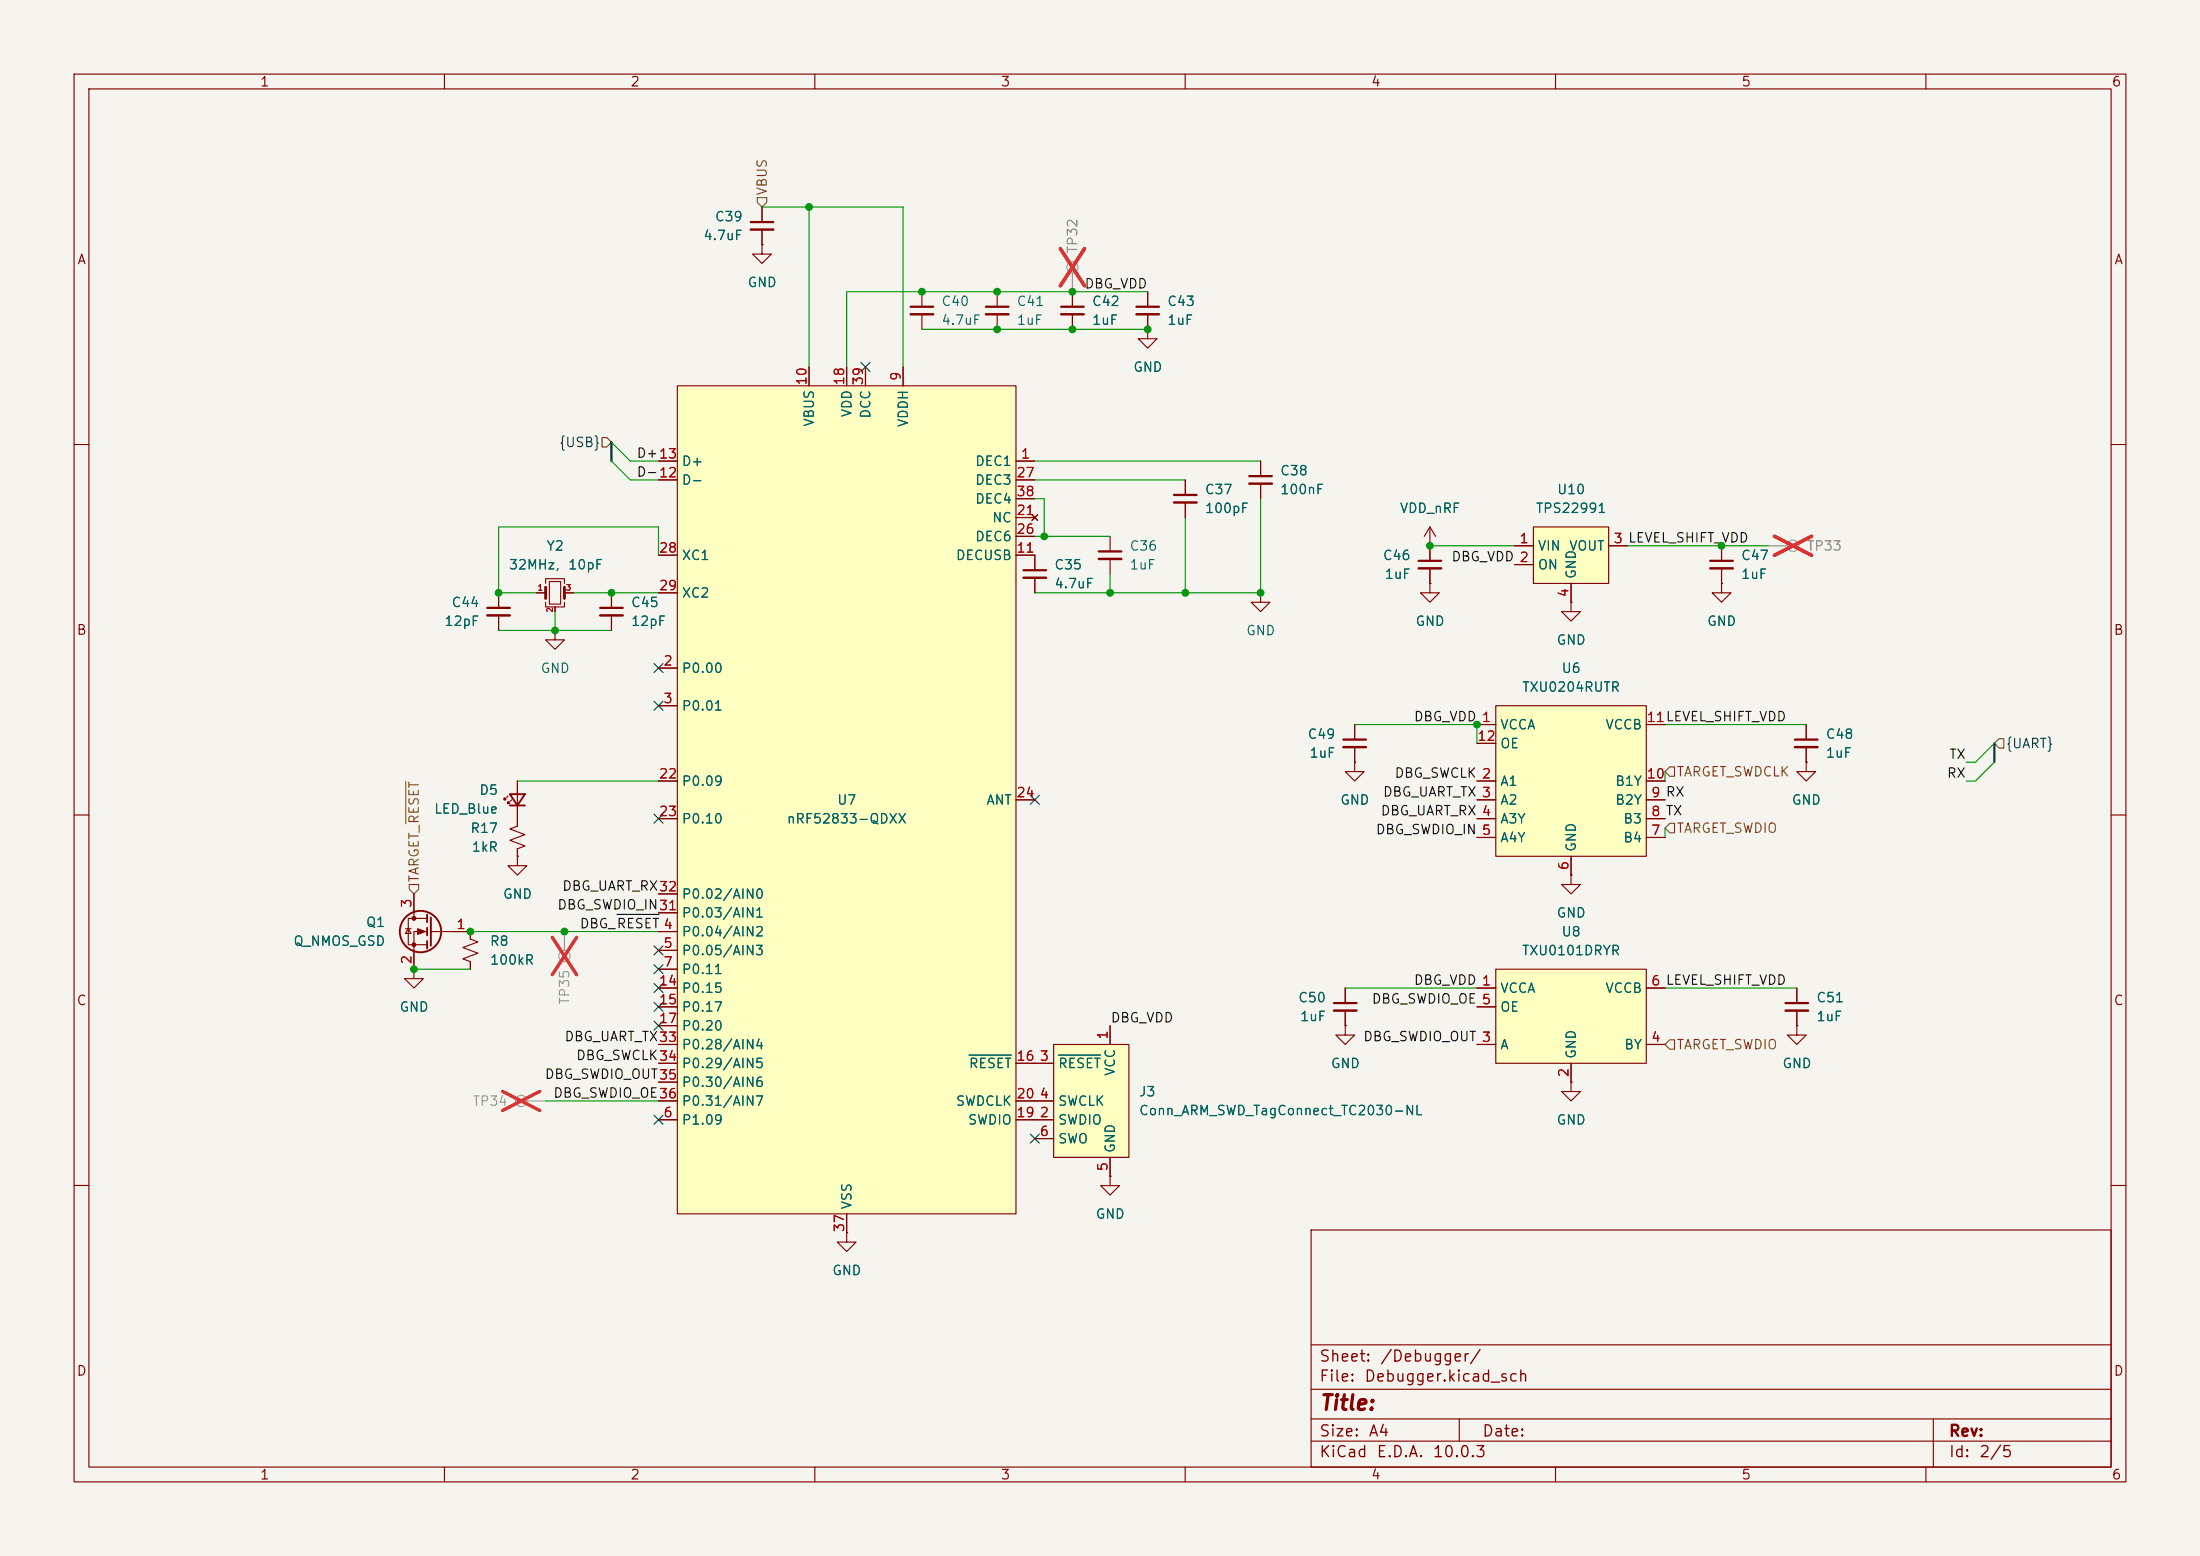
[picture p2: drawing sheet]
<svg xmlns="http://www.w3.org/2000/svg" width="297mm" height="210mm" viewBox="0 0 297 210" stroke-linecap="round" stroke-linejoin="round" font-family="sans-serif">
<path d="M0 0h297v210h-297z" fill="#f5f4ef" stroke="#f5f4ef" stroke-width=".14"/>
<g fill="none" stroke="#840000" stroke-width=".15">
<path d="M10 10h277v190h-277zM12 12h273v186h-273zM60 10v2M110 10v2M160 10v2M210 10v2M260 10v2M10 60h2M193 78.7v1.3h1.3l-1.3 1.3-1.2-1.3h1.2M193 78.7h.1M285 60h2M10 110h2"/>
<path d="M285 110h2M212.1 146.1v1.2h1.3l-1.3 1.3-1.3-1.3h1.3M212.1 146.1h.1M10 160h2M177 166h108v32h-108zM285 160h2M60 198v2M110 198v2M160 198v2M177 194.5h108M177 191.5h108M177 187.5h108"/>
<path d="M177 181.5h108M197 191.5v3M210 198v2M260 198v2M261 191.5v6.5"/>
</g>
<path d="M201.9 130.8h20.3v12.7h-20.3z" fill="#ffffc2"/>
<g fill="none" stroke="#840000" stroke-width=".15">
<path d="M67.3 80v2M67.3 83.1v2M74.9 85.1v1.3h1.3l-1.3 1.2-1.2-1.2h1.2M74.9 85.1h.1M82.5 80v2M82.5 83.1v2M212.1 81.3v1.3h1.3l-1.3 1.2-1.3-1.2h1.3M212.1 81.3h.1M212.1 118.1v1.3h1.3l-1.3 1.3-1.3-1.3h1.3M212.1 118.1h.1M54.7 125.3h.8M55.1 125.3l.4 .7h-.8z"/>
<path d="M55.9 130.8v1.3h1.2l-1.2 1.3-1.3-1.3h1.3M55.9 130.8h.1M55.9 120.7v3.3M57.7 124h-2.6v3.5h2.6M57.7 125.7h-1.8v5.1M58.2 125.7h5.3M199.4 133.4h2.5M199.4 135.9h2.5M201.9 130.8h20.3v12.7h-20.3zM222.2 133.4h2.6M199.4 141h2.5M212.1 143.5v2.6"/>
<path d="M222.2 141h2.6"/>
</g>
<path d="M65.8 82h3M81 82h3.1" fill="none" stroke="#840000" stroke-width=".3"/>
<path d="M65.8 83.1h3M81 83.1h3.1" fill="none" stroke="#840000" stroke-width=".33"/>
<g fill="none" stroke="#840000" stroke-width=".25">
<path d="M57.7 123.4v1.1M57.7 125.2v1M57.7 127v1M58.2 123.8v3.8"/>
<circle cx="56.8" cy="125.7" r="2.79"/>
</g>
<g fill="#840000" stroke="#840000" stroke-width=".15">
<path d="M56.4 125.3l1 .4-1 .4z"/>
<circle cx="55.9" cy="124" r=".25"/>
<circle cx="55.9" cy="127.5" r=".25"/>
</g>
<g fill="none" stroke="#9c9b98" stroke-width=".15">
<path d="M76.2 125.7v2.6M71.1 148.6h2.6"/>
<circle cx="76.2" cy="129" r=".76"/>
<circle cx="70.4" cy="148.6" r=".76"/>
</g>
<path d="M74.6 126.5l3.2 5M77.8 126.5l-3.2 5M67.8 147.3l5.1 2.6M72.9 147.3l-5.1 2.6" fill="none" stroke="#e12e31" stroke-width=".46"/>
<path d="M201.9 95.3h20.3v20.3h-20.3z" fill="#ffffc2"/>
<g fill="none" stroke="#840000" stroke-width=".15">
<path d="M199.4 97.8h2.5M201.9 95.3h20.3v20.3h-20.3zM222.2 97.8h2.6M68.6 107.4l-.5 .6v-.3v.3h.2M69.1 108l-.5 .5v-.3v.3h.2M69.8 105.4v6.1l-1 .4 2.1 .7-2.1 .8 2.1 .8-1.1 .4v1M199.4 105.4h2.5M199.4 108h2.5M199.4 110.5h2.5M199.4 113h2.5M199.4 100.3h2.5M212.1 115.6v2.5"/>
<path d="M222.2 105.4h2.6M222.2 108h2.6M222.2 110.5h2.6M222.2 113h2.6M63.5 125.7v1l1 .4-2 .8 2 .8-2 .7 1 .4v1M181.6 138.4v1.3h1.3l-1.3 1.3-1.3-1.3h1.3M181.6 138.4h.1"/>
</g>
<path d="M68.8 107.2h2.1l-1.1 1.5zM68.8 108.7h2.1" fill="none" stroke="#840000" stroke-width=".25"/>
<path d="M207 71.1h10.2v7.6h-10.2z" fill="#ffffc2"/>
<g fill="none" stroke="#840000" stroke-width=".15">
<path d="M102.9 33v1.3h1.2l-1.2 1.3-1.3-1.3h1.3M102.9 33h.1M102.9 27.9v2.1M102.9 31v2M124.5 39.4v2M134.6 39.4v2M144.8 39.4v2M154.9 39.4v2M124.5 42.4v2.1M134.6 42.4v2.1M144.8 42.4v2.1M154.9 44.5v1.2h1.3l-1.3 1.3-1.2-1.3h1.2"/>
<path d="M154.9 44.5h.1M154.9 42.4v2.1M73.7 78.7v-.6h2.5v.6M74.2 78.5h1.5v3h-1.5zM139.7 74.9v2.1M139.7 78v2M149.9 72.4v2M149.9 75.4v2.1M170.2 62.2v2.1M170.2 65.3v2M193 73.7h.1M193 71.1v4.6"/>
<path d="M193 76.7v2M193 71.1l-.7 1.3M193 71.1l.8 1.3M204.5 73.7h2.5M204.5 76.2h2.5M207 71.1h10.2v7.6h-10.2zM212.1 78.7v2.6M217.2 73.7h2.5M232.4 78.7v1.3h-1.3l1.3 1.3 1.3-1.3h-1.3M232.4 78.7h.1M232.4 73.7v2M232.4 76.7v2"/>
<path d="M72.4 80h1.3M73.7 81.3v.6h2.5v-.6M74.9 81.9v.7M76.2 80h1.3M170.2 80v1.3h1.2l-1.2 1.3-1.3-1.3h1.3M170.2 80h.1M182.9 97.8v2M243.8 97.8v2M182.9 102.9v1.2h1.2l-1.2 1.3-1.3-1.3h1.3M182.9 102.9h.1M182.9 100.8v2.1M243.8 102.9v1.2h-1.2l1.2 1.3 1.3-1.3h-1.3"/>
<path d="M243.8 102.9h.1M243.8 100.8v2.1M242.6 138.4v1.3h-1.3l1.3 1.3 1.2-1.3h-1.2M242.6 138.4h.1M149.9 158.8v1.2h1.2l-1.2 1.3-1.3-1.3h1.3M149.9 158.8h.1"/>
</g>
<path d="M101.3 30h3.1M122.9 41.4h3.1M133.1 41.4h3M143.3 41.4h3M153.4 41.4h3.1M138.2 77h3M148.3 74.4h3.1M168.7 64.3h3M191.5 75.7h3.1M230.9 75.7h3M181.4 99.8h3M242.3 99.8h3.1" fill="none" stroke="#840000" stroke-width=".3"/>
<path d="M101.3 31h3.1M122.9 42.4h3.1M133.1 42.4h3M143.3 42.4h3M153.4 42.4h3.1M138.2 78h3M148.3 75.4h3.1M168.7 65.3h3M191.5 76.7h3.1M230.9 76.7h3M181.4 100.8h3M242.3 100.8h3.1" fill="none" stroke="#840000" stroke-width=".33"/>
<g fill="none" stroke="#9c9b98" stroke-width=".15">
<path d="M144.8 36.8v2.6M238.8 73.7h2.5"/>
<circle cx="144.8" cy="36.1" r=".76"/>
<circle cx="242.1" cy="73.7" r=".76"/>
</g>
<path d="M143.1 33.6l3.3 5M146.4 33.6l-3.3 5M239.5 72.4l5.1 2.5M244.6 72.4l-5.1 2.5" fill="none" stroke="#e12e31" stroke-width=".46"/>
<path d="M73.7 79.2v1.6M76.2 79.2v1.6" fill="none" stroke="#840000" stroke-width=".38"/>
<path d="M142.2 141h10.2v15.2h-10.2z" fill="#ffffc2"/>
<path d="M149.9 138.4v2.6M181.6 133.4v2M181.6 136.4v2M139.7 151.1h2.5M139.7 143.5h2.5M139.7 148.6h2.5M139.7 153.7h2.5M142.2 141h10.2v15.2h-10.2zM149.9 156.2v2.6" fill="none" stroke="#840000" stroke-width=".15"/>
<path d="M142.9 142.4h5.7" fill="none" stroke="#006464" stroke-width=".15"/>
<path d="M180.1 135.4h3" fill="none" stroke="#840000" stroke-width=".3"/>
<path d="M180.1 136.4h3" fill="none" stroke="#840000" stroke-width=".33"/>
<path d="M91.4 52.1h45.8v111.7h-45.8z" fill="#ffffc2"/>
<g fill="none" stroke="#840000" stroke-width=".15">
<path d="M102.9 33h.1M102.9 27.9v2.1M102.9 31v2M144.8 39.4v2M154.9 39.4v2M91.4 52.1h45.8v111.7h-45.8zM109.2 49.5v2.6M114.3 49.5v2.6M116.8 49.5v2.6M121.9 49.5v2.6M144.8 42.4v2.1M154.9 44.5h.1"/>
<path d="M154.9 42.4v2.1M88.9 74.9h2.5M88.9 64.8h2.5M88.9 62.2h2.5M137.2 74.9h2.5v2.1M137.2 64.8h2.5M137.2 62.2h2.5M137.2 69.9h2.5M137.2 72.4h2.5M137.2 67.3h2.5M139.3 69.5l.8 .7M139.7 78v2"/>
<path d="M140.1 69.5l-.8 .7M160 64.8v2M160 67.8v2.1M170.2 62.2v2.1M170.2 65.3v2M193 78.7h.1M193 73.7h.1M193 73.7v2M193 76.7v2M204.5 73.7h2.5M204.5 76.2h2.5M212.1 78.7v2.6"/>
<path d="M217.2 73.7h2.5M232.4 78.7h.1M232.4 73.7v2M232.4 76.7v2M67.3 80v2M67.3 83.1v2M72.4 80h1.3M74.9 81.9v.7M76.2 80h1.3M82.5 80v2M82.5 83.1v2M88.9 80h2.5"/>
<path d="M88.9 90.2h2.5M88.9 95.3h2.5M182.9 97.8v2M199.4 97.8h2.5M212.1 81.3h.1M222.2 97.8h2.6M243.8 97.8v2M69.8 115.6v1.2h1.3l-1.3 1.3-1.2-1.3h1.2M69.8 115.6h.1M69.8 105.4v1.8M69.8 108.7v2.8M69.8 114.6v1"/>
<path d="M88.9 105.4h2.5M88.9 110.5h2.5M137.2 108h2.5M182.9 102.9h.1M182.9 100.8v2.1M199.4 105.4h2.5M199.4 110.5h2.5M199.4 108h2.5M199.4 113h2.5M199.4 100.3h2.5M212.1 118.1h.1M212.1 115.6v2.5"/>
<path d="M222.2 105.4h2.6M222.2 110.5h2.6M222.2 108h2.6M222.2 113h2.6M243.8 102.9h.1M243.8 100.8v2.1M55.9 130.8h.1M55.9 120.7v2.5M55.9 128.3v2.5M61 125.7h2.5v1M63.5 129.8v1M88.9 125.7h2.5"/>
<path d="M88.9 128.3h2.5M88.9 130.8h2.5M88.9 133.4h2.5M88.9 135.9h2.5M88.9 138.4h2.5M88.9 123.2h2.5M88.9 120.7h2.5M149.9 138.4v2.6M181.6 138.4h.1M181.6 133.4v2M181.6 136.4v2M199.4 133.4h2.5"/>
<path d="M199.4 135.9h2.5M222.2 133.4h2.6M242.6 138.4h.1M242.6 133.4v2M242.6 136.4v2M88.9 151.1h2.5M88.9 148.6h2.5M88.9 141h2.5M88.9 143.5h2.5M88.9 146.1h2.5M137.2 151.1h5M137.2 148.6h5"/>
<path d="M137.2 143.5h5M139.7 153.7h2.5M149.9 158.8h.1M149.9 156.2v2.6M199.4 141h2.5M212.1 146.1h.1M212.1 143.5v2.6M222.2 141h2.6M114.3 166.4v1.2h1.3l-1.3 1.3-1.3-1.3h1.3M114.3 166.4h.1M114.3 163.8v2.6"/>
</g>
<path d="M130.8 142.4h5.7M142.9 142.4h5.7" fill="none" stroke="#006464" stroke-width=".15"/>
<path d="M158.5 66.8h3M241 135.4h3.1" fill="none" stroke="#840000" stroke-width=".3"/>
<path d="M158.5 67.8h3M241 136.4h3.1" fill="none" stroke="#840000" stroke-width=".33"/>
<path d="M102.2 26.7h1.3v.6l-.6 .6-.7-.6zM81.3 59.1h.6l.6 .6-.6 .6h-.6zM54.8 105.5v5.7M55.2 119.4h1.3v.6l-.6 .7-.7-.7zM225.4 111.1h.7v1.3h-.7l-.6-.6zM225.4 103.5h.7v1.3h-.7l-.6-.7zM269.2 100.3l.7-.6h.6v1.3h-.6zM225.4 140.3h.7v1.3h-.7l-.6-.6z" fill="none" stroke="#725600" stroke-width=".15"/>
<path d="M83.3 123.4h5.7" fill="none" stroke="#0f0f0f" stroke-width=".15"/>
<path d="M82.5 59.7v2.5M269.2 100.3v2.6" fill="none" stroke="#000084" stroke-width=".3"/>
<g fill="none" stroke="#009600" stroke-width=".15">
<path d="M102.9 27.9h19v21.6M109.2 27.9v21.6M154.9 39.4h-40.6v10.1M82.5 59.7l2.6 2.5h3.8M124.5 44.5h30.4M82.5 62.2l2.6 2.6h3.8M88.9 74.9v-3.8h-21.6v8.9h5.1M139.7 62.2h30.5M139.7 72.4h10.2M139.7 67.3h1.3v5.1M139.7 64.8h20.3M149.9 77.5v2.5"/>
<path d="M160 69.9v10.1M170.2 67.3v12.7h-30.5M193 73.7h11.5M219.7 73.7h19.1M67.3 85.1h15.2M74.9 82.6v2.5M77.5 80h11.4M182.9 97.8h16.5v2.5M224.8 97.8h19M69.8 105.4h19.1M224.8 104.1v1.3M224.8 111.8v1.2"/>
<path d="M269.2 100.3l-2.5 2.6h-1.3M269.2 102.9l-2.5 2.5h-1.3M55.9 130.8h7.6M63.5 125.7h25.4M181.6 133.4h17.8M224.8 133.4h17.8M73.7 148.6h15.2"/>
</g>
<g fill="none" stroke="#000084" stroke-width=".15">
<path d="M116.2 48.9l1.2 1.2M117.4 48.9l-1.2 1.2M88.3 94.6l1.2 1.3M88.3 89.6l1.2 1.2M89.5 94.6l-1.2 1.3M89.5 89.6l-1.2 1.2M88.3 109.9l1.2 1.2M89.5 109.9l-1.2 1.2M139.1 107.3l1.2 1.3M140.3 107.3l-1.2 1.3M88.3 127.7l1.2 1.2M88.3 132.7l1.2 1.3"/>
<path d="M88.3 137.8l1.2 1.2M88.3 135.3l1.2 1.2M88.3 130.2l1.2 1.2M89.5 127.7l-1.2 1.2M89.5 132.7l-1.2 1.3M89.5 137.8l-1.2 1.2M89.5 135.3l-1.2 1.2M89.5 130.2l-1.2 1.2M88.3 150.5l1.2 1.2M89.5 150.5l-1.2 1.2M139.1 153.1l1.2 1.2M140.3 153.1l-1.2 1.2"/>
</g>
<path d="M144.8 36.8v2.6M238.8 73.7h2.5" fill="none" stroke="#9c9b98" stroke-width=".15"/>
<path d="M143.1 33.6l3.3 5M146.4 33.6l-3.3 5M239.5 72.4l5.1 2.5M244.6 72.4l-5.1 2.5" fill="none" stroke="#e12e31" stroke-width=".46"/>
<g fill="#009600" stroke="#009600" stroke-width=".14">
<circle cx="141" cy="72.4" r=".46"/>
<circle cx="124.5" cy="39.4" r=".46"/>
<circle cx="160" cy="80" r=".46"/>
<circle cx="154.9" cy="44.5" r=".46"/>
<circle cx="144.8" cy="44.5" r=".46"/>
<circle cx="144.8" cy="39.4" r=".46"/>
<circle cx="134.6" cy="44.5" r=".46"/>
<circle cx="76.2" cy="125.7" r=".46"/>
<circle cx="55.9" cy="130.8" r=".46"/>
<circle cx="63.5" cy="125.7" r=".46"/>
<circle cx="67.3" cy="80" r=".46"/>
<circle cx="74.9" cy="85.1" r=".46"/>
<circle cx="232.4" cy="73.7" r=".46"/>
<circle cx="82.5" cy="80" r=".46"/>
<circle cx="109.2" cy="27.9" r=".46"/>
<circle cx="134.6" cy="39.4" r=".46"/>
<circle cx="193" cy="73.7" r=".46"/>
<circle cx="199.4" cy="97.8" r=".46"/>
<circle cx="170.2" cy="80" r=".46"/>
<circle cx="149.9" cy="80" r=".46"/>
</g>
<text font-size="2" fill="#840000" x="178" y="190.8">Title:</text>
<g font-size="1.5" fill="#840000">
<text x="178" y="184.2">Sheet:</text>
<text x="186.2" y="184.2">/Debugger/</text>
<text x="178" y="186.9">File:</text>
<text x="184.1" y="186.9">Debugger.kicad_sch</text>
<text x="178" y="197.1">KiCad</text>
<text x="178" y="194.3">Size:</text>
<text x="184.7" y="194.3">A4</text>
<text x="185.7" y="197.1">E.D.A.</text>
<text x="193.3" y="197.1">10.0.3</text>
<text x="200" y="194.3">Date:</text>
<text x="263" y="194.3">Rev:</text>
<text x="263" y="197.1">Id:</text>
<text x="267.1" y="197.1">2/5</text>
</g>
<g font-size="1.3" fill="#840000">
<text x="35" y="12">1</text>
<text x="85" y="12">2</text>
<text x="135" y="12">3</text>
<text x="185" y="12">4</text>
<text x="235" y="12">5</text>
<text x="285" y="12">6</text>
<text x="10.3" y="36">A</text>
<text x="285.3" y="36">A</text>
<text x="10.3" y="86">B</text>
<text x="285.3" y="86">B</text>
<text x="10.3" y="136">C</text>
<text x="285.3" y="136">C</text>
<text x="10.3" y="186">D</text>
<text x="285.3" y="186">D</text>
<text x="35" y="200">1</text>
<text x="85" y="200">2</text>
<text x="135" y="200">3</text>
<text x="185" y="200">4</text>
<text x="235" y="200">5</text>
<text x="285" y="200">6</text>
</g>
<g font-size="1.3" fill="#725600">
<text x="103.8" y="26.5" transform="rotate(-90 103.8 26.5)">VBUS</text>
<text x="226.3" y="105.1">TARGET_SWDCLK</text>
<text x="226.3" y="112.7">TARGET_SWDIO</text>
<text x="56.9" y="119.2" transform="rotate(-90 56.9 119.2)">TARGET_RESET</text>
<text x="226.3" y="141.9">TARGET_SWDIO</text>
</g>
<g font-size="1.3" fill="#006464">
<text x="94.9" y="32.7">4.7uF</text>
<text x="96.4" y="30.2">C39</text>
<text x="100.8" y="39.1">GND</text>
<text x="127" y="41.6">C40</text>
<text x="137.2" y="41.6">C41</text>
<text x="147.3" y="41.6">C42</text>
<text x="157.5" y="41.6">C43</text>
<text x="127" y="44.2">4.7uF</text>
<text x="137.2" y="44.2">1uF</text>
<text x="147.3" y="44.2">1uF</text>
<text x="157.5" y="44.2">1uF</text>
<text x="152.9" y="50.5">GND</text>
<text x="110.2" y="57.7" transform="rotate(-90 110.2 57.7)">VBUS</text>
<text x="115.3" y="56.4" transform="rotate(-90 115.3 56.4)">VDD</text>
<text x="117.8" y="56.6" transform="rotate(-90 117.8 56.6)">DCC</text>
<text x="122.9" y="57.7" transform="rotate(-90 122.9 57.7)">VDDH</text>
<text x="91.9" y="65.7">D-</text>
<text x="91.9" y="63.2">D+</text>
<text x="131.6" y="63.2">DEC1</text>
<text x="131.6" y="65.7">DEC3</text>
<text x="172.7" y="64.5">C38</text>
<text x="131.6" y="68.3">DEC4</text>
<text x="133.8" y="70.8">NC</text>
<text x="162.6" y="69.6">100pF</text>
<text x="162.6" y="67">C37</text>
<text x="172.7" y="67">100nF</text>
<text x="188.9" y="69.6">VDD_nRF</text>
<text x="207.2" y="69.6">TPS22991</text>
<text x="210.1" y="67">U10</text>
<text x="68.6" y="77.2">32MHz,</text>
<text x="73.7" y="74.6">Y2</text>
<text x="76.6" y="77.2">10pF</text>
<text x="91.9" y="75.9">XC1</text>
<text x="128.9" y="75.9">DECUSB</text>
<text x="131.6" y="73.4">DEC6</text>
<text x="142.2" y="77.2">C35</text>
<text x="152.4" y="77.2">1uF</text>
<text x="152.4" y="74.6">C36</text>
<text x="186.6" y="75.9">C46</text>
<text x="207.5" y="74.6">VIN</text>
<text x="207.5" y="77.2">ON</text>
<text x="211.7" y="74.6">VOUT</text>
<text x="235" y="75.9">C47</text>
<text x="60.9" y="82.3">C44</text>
<text x="85.1" y="82.3">C45</text>
<text x="91.9" y="81">XC2</text>
<text x="142.2" y="79.7">4.7uF</text>
<text x="186.8" y="78.4">1uF</text>
<text x="213.1" y="78.2" transform="rotate(-90 213.1 78.2)">GND</text>
<text x="235" y="78.4">1uF</text>
<text x="59.9" y="84.8">12pF</text>
<text x="85.1" y="84.8">12pF</text>
<text x="168.1" y="86.1">GND</text>
<text x="191" y="84.8">GND</text>
<text x="210.1" y="87.3">GND</text>
<text x="230.4" y="84.8">GND</text>
<text x="72.9" y="91.1">GND</text>
<text x="91.9" y="91.1">P0.00</text>
<text x="205.4" y="93.7">TXU0204RUTR</text>
<text x="210.7" y="91.1">U6</text>
<text x="91.9" y="96.2">P0.01</text>
<text x="176.4" y="100">C49</text>
<text x="202.4" y="98.8">VCCA</text>
<text x="202.4" y="101.3">OE</text>
<text x="216.6" y="98.8">VCCB</text>
<text x="246.4" y="100">C48</text>
<text x="64.6" y="107.6">D5</text>
<text x="91.9" y="106.4">P0.09</text>
<text x="176.7" y="102.6">1uF</text>
<text x="202.4" y="106.4">A1</text>
<text x="218" y="106.4">B1Y</text>
<text x="246.4" y="102.6">1uF</text>
<text x="58.5" y="110.1">LED_Blue</text>
<text x="63.4" y="112.7">R17</text>
<text x="91.9" y="111.5">P0.10</text>
<text x="106.1" y="111.5">nRF52833-QDXX</text>
<text x="112.9" y="108.9">U7</text>
<text x="133.1" y="108.9">ANT</text>
<text x="180.8" y="108.9">GND</text>
<text x="202.4" y="108.9">A2</text>
<text x="202.4" y="111.5">A3Y</text>
<text x="218" y="108.9">B2Y</text>
<text x="219.1" y="111.5">B3</text>
<text x="241.8" y="108.9">GND</text>
<text x="63.6" y="115.3">1kR</text>
<text x="202.4" y="114">A4Y</text>
<text x="213.1" y="115.1" transform="rotate(-90 213.1 115.1)">GND</text>
<text x="219.1" y="114">B4</text>
<text x="49.3" y="125.4">Q1</text>
<text x="67.8" y="121.6">GND</text>
<text x="91.9" y="124.2">P0.03/AIN1</text>
<text x="91.9" y="121.6">P0.02/AIN0</text>
<text x="210.1" y="124.2">GND</text>
<text x="39.5" y="128">Q_NMOS_GSD</text>
<text x="66" y="128">R8</text>
<text x="66" y="130.5">100kR</text>
<text x="91.9" y="126.7">P0.04/AIN2</text>
<text x="91.9" y="129.2">P0.05/AIN3</text>
<text x="91.9" y="131.8">P0.11</text>
<text x="205.4" y="129.2">TXU0101DRYR</text>
<text x="210.7" y="126.7">U8</text>
<text x="53.8" y="136.9">GND</text>
<text x="91.9" y="134.3">P0.15</text>
<text x="91.9" y="136.9">P0.17</text>
<text x="175.2" y="135.6">C50</text>
<text x="202.4" y="134.3">VCCA</text>
<text x="202.4" y="136.9">OE</text>
<text x="216.6" y="134.3">VCCB</text>
<text x="245.1" y="135.6">C51</text>
<text x="91.9" y="139.4">P0.20</text>
<text x="91.9" y="141.9">P0.28/AIN4</text>
<text x="175.4" y="138.1">1uF</text>
<text x="202.4" y="141.9">A</text>
<text x="213.1" y="143" transform="rotate(-90 213.1 143)">GND</text>
<text x="219.2" y="141.9">BY</text>
<text x="245.1" y="138.1">1uF</text>
<text x="91.9" y="144.5">P0.29/AIN5</text>
<text x="91.9" y="147">P0.30/AIN6</text>
<text x="91.9" y="149.6">P0.31/AIN7</text>
<text x="128.9" y="149.6">SWDCLK</text>
<text x="130.7" y="144.5">RESET</text>
<text x="142.7" y="144.5">RESET</text>
<text x="142.7" y="149.6">SWCLK</text>
<text x="150.8" y="145.3" transform="rotate(-90 150.8 145.3)">VCC</text>
<text x="153.7" y="148.3">J3</text>
<text x="179.6" y="144.5">GND</text>
<text x="240.5" y="144.5">GND</text>
<text x="91.9" y="152.1">P1.09</text>
<text x="130.6" y="152.1">SWDIO</text>
<text x="142.7" y="152.1">SWDIO</text>
<text x="142.7" y="154.6">SWO</text>
<text x="150.8" y="155.7" transform="rotate(-90 150.8 155.7)">GND</text>
<text x="153.7" y="150.8">Conn_ARM_SWD_TagConnect_TC2030-NL</text>
<text x="210.1" y="152.1">GND</text>
<text x="115.3" y="163.3" transform="rotate(-90 115.3 163.3)">VSS</text>
<text x="147.8" y="164.8">GND</text>
<text x="112.3" y="172.4">GND</text>
</g>
<g font-size="1.3" fill="#939391">
<text x="145.8" y="34.3" transform="rotate(-90 145.8 34.3)">TP32</text>
<text x="243.8" y="74.6">TP33</text>
<text x="77.2" y="135.7" transform="rotate(-90 77.2 135.7)">TP35</text>
<text x="63.7" y="149.6">TP34</text>
</g>
<g font-size="1.3" fill="#0f0f0f">
<text x="146.3" y="39.2">DBG_VDD</text>
<text x="85.9" y="64.6">D-12</text>
<text x="85.9" y="62.1">D+13</text>
<text x="195.9" y="76.1">DBG_VDD 2</text>
<text x="190.8" y="97.7">DBG_VDD 1</text>
<text x="186.6" y="107.8">DBG_UART_TX 3</text>
<text x="188.2" y="105.3">DBG_SWCLK 2</text>
<text x="262.7" y="105.3">RX</text>
<text x="263" y="102.7">TX</text>
<text x="185.6" y="112.9">DBG_SWDIO_IN 5</text>
<text x="186.3" y="110.4">DBG_UART_RX 4</text>
<text x="75.2" y="123.1">DBG_SWDIO_IN31</text>
<text x="75.8" y="120.5">DBG_UART_RX32</text>
<text x="78.2" y="125.6">DBG_RESET 4</text>
<text x="185.1" y="135.8">DBG_SWDIO_OE 5</text>
<text x="190.8" y="133.2">DBG_VDD 1</text>
<text x="76.1" y="140.8">DBG_UART_TX33</text>
<text x="77.7" y="143.4">DBG_SWCLK34</text>
<text x="149.9" y="138.3">DBG_VDD</text>
<text x="183.9" y="140.8">DBG_SWDIO_OUT 3</text>
<text x="73.5" y="145.9">DBG_SWDIO_OUT35</text>
<text x="74.6" y="148.5">DBG_SWDIO_OE36</text>
</g>
<g font-size="1.3" fill="#a90000">
<text x="109.2" y="52.1" transform="rotate(-90 109.2 52.1)">10</text>
<text x="114.3" y="52.1" transform="rotate(-90 114.3 52.1)">18</text>
<text x="116.8" y="52.1" transform="rotate(-90 116.8 52.1)">39</text>
<text x="121.9" y="51.5" transform="rotate(-90 121.9 51.5)">9</text>
<text x="88.9" y="64.7">12</text>
<text x="88.9" y="62.2">13</text>
<text x="137.1" y="64.7">27</text>
<text x="137.7" y="62.2">1</text>
<text x="137.1" y="69.8">21</text>
<text x="137.1" y="67.3">38</text>
<text x="88.9" y="74.9">28</text>
<text x="137.1" y="74.9">11</text>
<text x="137.1" y="72.4">26</text>
<text x="205" y="73.6">1</text>
<text x="205" y="76.2">2</text>
<text x="217.7" y="73.6">3 LEVEL_SHIFT_VDD</text>
<text x="217.7" y="73.6">3</text>
<text x="88.9" y="80">29</text>
<text x="212.1" y="80.7" transform="rotate(-90 212.1 80.7)">4</text>
<text x="89.5" y="90.1">2</text>
<text x="89.5" y="95.2">3</text>
<text x="199.3" y="100.3">12</text>
<text x="200" y="97.8">1</text>
<text x="222.2" y="97.8">11LEVEL_SHIFT_VDD</text>
<text x="222.2" y="97.8">11</text>
<text x="88.9" y="105.4">22</text>
<text x="137.1" y="107.9">24</text>
<text x="200" y="105.4">2</text>
<text x="200" y="107.9">3</text>
<text x="222.2" y="105.4">10</text>
<text x="222.8" y="107.9">9 RX</text>
<text x="222.8" y="107.9">9</text>
<text x="88.9" y="110.5">23</text>
<text x="200" y="110.5">4</text>
<text x="200" y="113">5</text>
<text x="222.8" y="113">7</text>
<text x="222.8" y="110.5">8 TX</text>
<text x="222.8" y="110.5">8</text>
<text x="212.1" y="117.5" transform="rotate(-90 212.1 117.5)">6</text>
<text x="55.9" y="122.6" transform="rotate(-90 55.9 122.6)">3</text>
<text x="61.5" y="125.7">1</text>
<text x="88.9" y="123.2">31</text>
<text x="88.9" y="120.6">32</text>
<text x="89.5" y="125.7">4</text>
<text x="55.9" y="130.2" transform="rotate(-90 55.9 130.2)">2</text>
<text x="89.5" y="128.2">5</text>
<text x="89.5" y="130.8">7</text>
<text x="88.9" y="133.3">14</text>
<text x="88.9" y="135.9">15</text>
<text x="200" y="133.3">1</text>
<text x="200" y="135.9">5</text>
<text x="222.8" y="133.3">6 LEVEL_SHIFT_VDD</text>
<text x="222.8" y="133.3">6</text>
<text x="88.9" y="138.4">17</text>
<text x="88.9" y="140.9">33</text>
<text x="88.9" y="143.5">34</text>
<text x="137.1" y="143.5">16</text>
<text x="140.3" y="143.5">3</text>
<text x="149.8" y="140.4" transform="rotate(-90 149.8 140.4)">1</text>
<text x="200" y="140.9">3</text>
<text x="222.8" y="140.9">4</text>
<text x="88.9" y="146">35</text>
<text x="88.9" y="148.6">36</text>
<text x="137.1" y="148.6">20</text>
<text x="140.3" y="148.6">4</text>
<text x="212.1" y="145.5" transform="rotate(-90 212.1 145.5)">2</text>
<text x="89.5" y="151.1">6</text>
<text x="137.1" y="151.1">19</text>
<text x="140.3" y="151.1">2</text>
<text x="140.3" y="153.6">6</text>
<text x="149.8" y="158.2" transform="rotate(-90 149.8 158.2)">5</text>
<text x="114.3" y="166.4" transform="rotate(-90 114.3 166.4)">37</text>
</g>
<g font-size="1.3" fill="#000084">
<text x="75.4" y="60.7">{USB}</text>
<text x="270.7" y="101.3">{UART}</text>
</g>
<g font-size=".8" fill="#a90000">
<text x="72.5" y="79.9">1</text>
<text x="74.8" y="82.7" transform="rotate(-90 74.8 82.7)">2</text>
<text x="76.3" y="79.9">3</text>
</g>
</svg>
